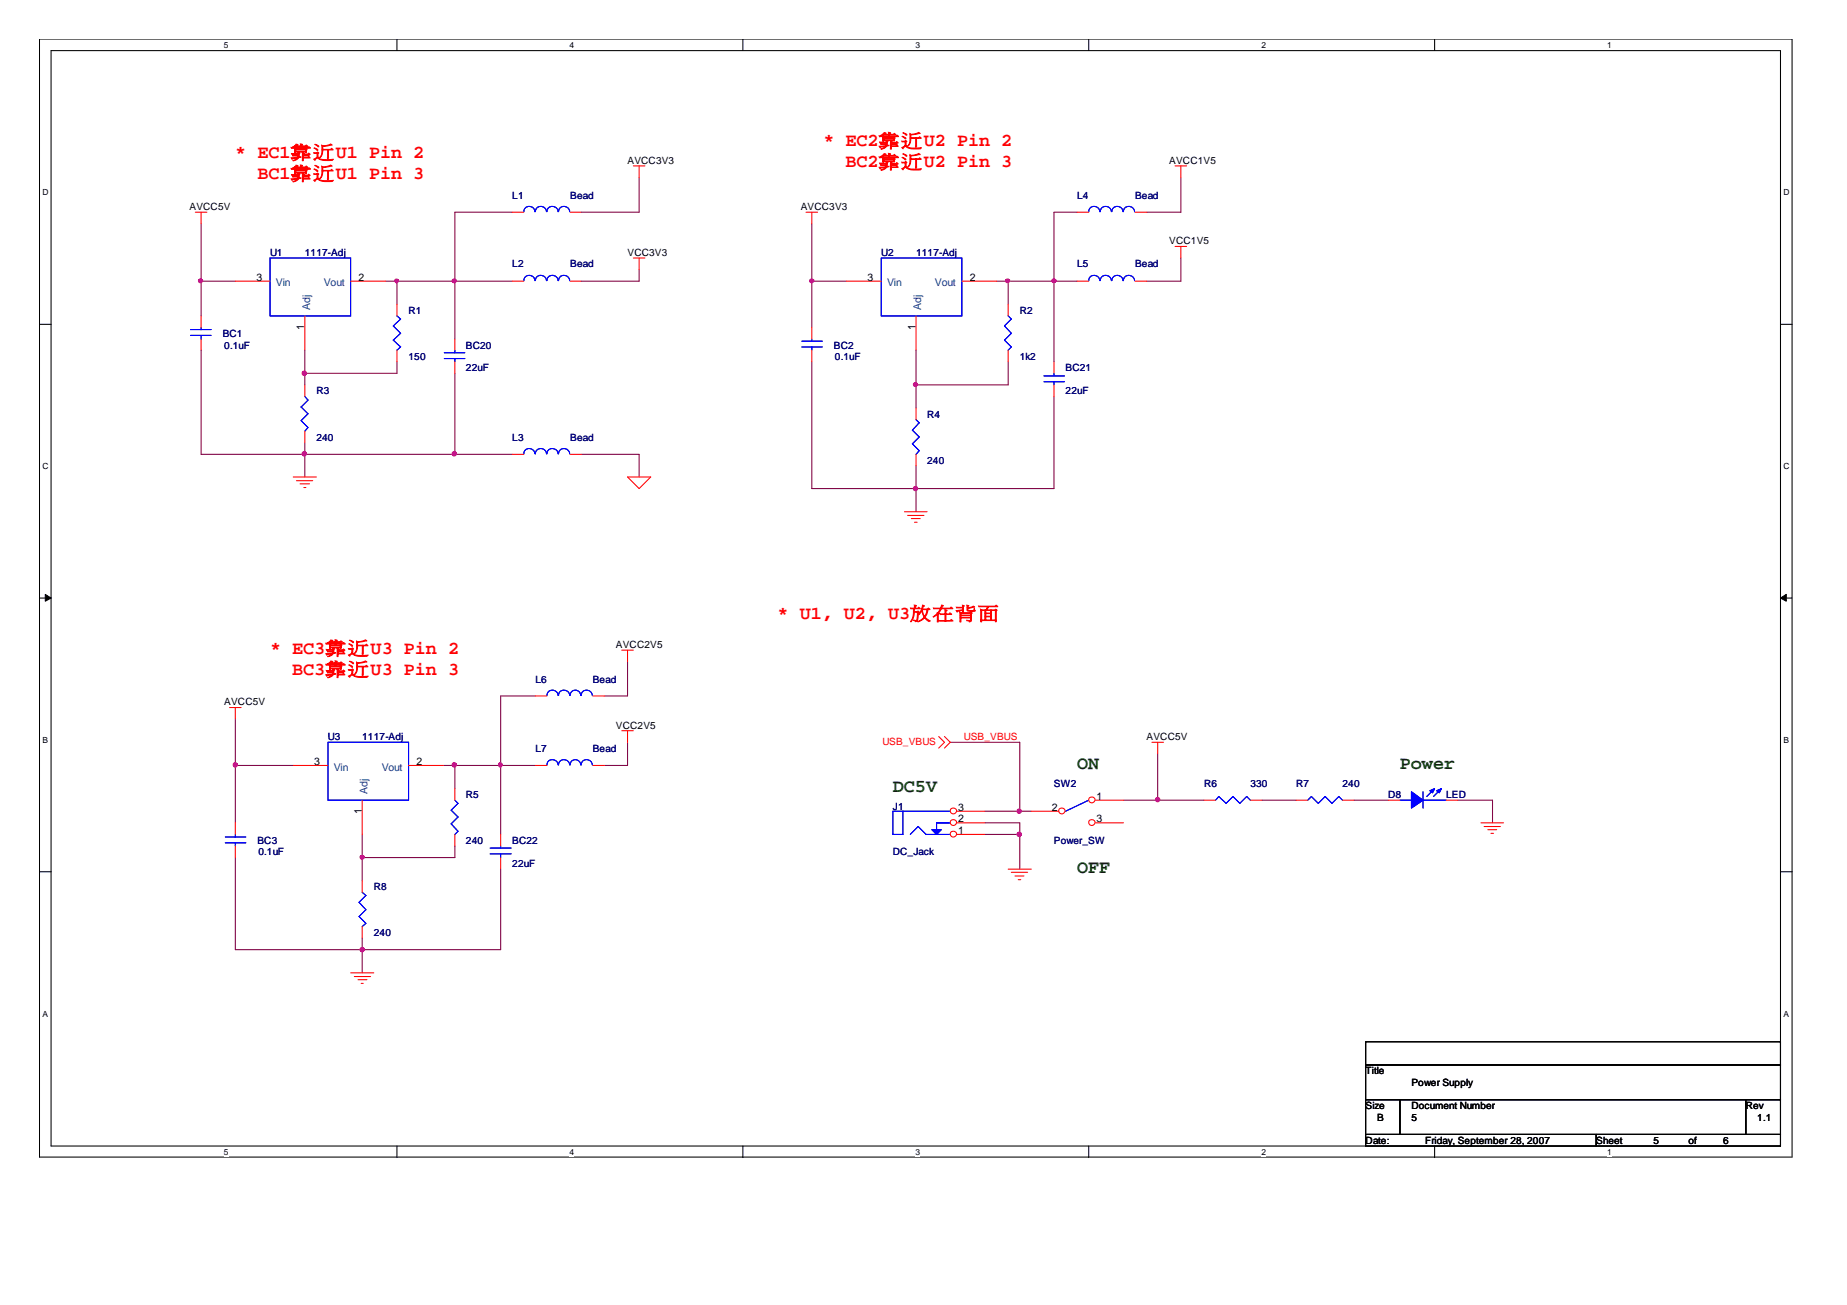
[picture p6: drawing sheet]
<svg xmlns="http://www.w3.org/2000/svg" width="297mm" height="210mm" viewBox="0 0 297 210" stroke-linecap="round" stroke-linejoin="round" font-family="sans-serif">
<path d="M6.3 6.3h281.9v179.8h-281.9zM8.2 8.1h278.1v176.2h-278.1z" fill="none" stroke="#000" stroke-width=".17"/>
<g fill="#fff">
<path d="M36 6.4h.7v1.6h-.7z"/>
<path d="M36 184.5h.7v1.5h-.7z"/>
</g>
<path d="M63.8 6.3v1.8M63.8 184.3v1.9" fill="none" stroke="#000" stroke-width=".17"/>
<g fill="#fff">
<path d="M91.6 6.4h.8v1.6h-.8z"/>
<path d="M91.6 184.5h.8v1.5h-.8z"/>
</g>
<path d="M119.5 6.3v1.8M119.5 184.3v1.9" fill="none" stroke="#000" stroke-width=".17"/>
<g fill="#fff">
<path d="M147.2 6.4h.8v1.6h-.8z"/>
<path d="M147.2 184.5h.8v1.5h-.8z"/>
</g>
<path d="M175.1 6.3v1.8M175.1 184.3v1.9" fill="none" stroke="#000" stroke-width=".17"/>
<g fill="#fff">
<path d="M202.9 6.4h.7v1.6h-.7z"/>
<path d="M202.9 184.5h.7v1.5h-.7z"/>
</g>
<path d="M230.7 6.3v1.8M230.7 184.3v1.9" fill="none" stroke="#000" stroke-width=".17"/>
<g fill="#fff">
<path d="M258.5 6.4h.7v1.6h-.7z"/>
<path d="M258.5 184.5h.7v1.5h-.7z"/>
<path d="M6.9 30.2h1v1.5h-1z"/>
<path d="M286.9 30.2h1v1.5h-1z"/>
<path d="M6.9 74.2h1v1.5h-1z"/>
<path d="M286.9 74.2h1v1.5h-1z"/>
</g>
<path d="M6.3 52.2h1.9M286.3 52.2h1.9" fill="none" stroke="#000" stroke-width=".17"/>
<g fill="#fff">
<path d="M6.9 118.2h.9v1.5h-.9z"/>
<path d="M286.9 118.2h.9v1.5h-.9z"/>
</g>
<path d="M6.3 96.2h1.9M286.3 96.2h1.9" fill="none" stroke="#000" stroke-width=".17"/>
<g fill="#000" stroke="#000" stroke-width=".16">
<path d="M7.3 95.6l.9 .6-.9 .5z" fill-rule="evenodd"/>
<path d="M286.3 96.2l1-.6v1.1z" fill-rule="evenodd"/>
</g>
<g fill="#fff">
<path d="M6.9 162.2h.9v1.6h-.9z"/>
<path d="M286.9 162.2h.9v1.6h-.9z"/>
</g>
<path d="M6.3 140.2h1.9M286.3 140.2h1.9M219.6 167.6h66.7v3.7h-66.7zM219.6 171.3h66.7v5.6h-66.7zM219.6 176.9h5.5v5.6h-5.5zM225.1 176.9h55.7v5.6h-55.7zM280.8 176.9h5.5v5.6h-5.5zM219.6 182.5h37.1v1.8h-37.1zM256.7 182.5h29.6v1.8h-29.6z" fill="none" stroke="#000" stroke-width=".17"/>
<g fill="none" stroke="#800040" stroke-width=".17">
<path d="M32.3 36v14.8M82.4 34.1h-9.2v20.4M102.8 28.5v5.6h-9.3M130.6 36v16.7M173.2 34.1h-3.7v24.1M189.9 28.5v5.6h-5.5M32.3 56.3v16.8h50.1M32.3 45.2h5.5M49 56.3v5.6M62 45.2h20.4M63.8 45.2v3.8M63.8 58.2v1.8h-14.8"/>
<path d="M102.8 43.4v1.8h-9.3M130.6 45.2h5.5M130.6 58.2v20.4h38.9v-14.8M147.3 56.3v9.3M160.3 45.2h12.9M162.1 45.2v3.8M162.1 58.2v3.7h-14.8M189.9 41.5v3.7h-5.5M49 71.2v5.5M73.2 60v13.1M93.5 73.1h9.3v3.6M147.3 74.9v7.4"/>
<path d="M37.8 115.7v16.6M86.1 111.9h-5.6v22.3M100.9 119.4v3.7h-3.7M100.9 106.4v5.5h-3.7M152.8 119.4h11.2v11.1M37.8 137.9v14.9h42.7v-13M37.8 123.1h9.4M58.3 134.2v7.5M71.3 123.1h14.8M73.2 123.1v3.7M73.2 136.1v1.8h-14.9M158.4 134.2h5.6"/>
<path d="M158.4 132.3h5.6v7.5M158.4 130.5h7.5M180.7 128.7h12.9M186.2 121.3v7.4M202.9 128.7h5.5M217.8 128.7h5.5M234.4 128.7h5.6v3.6M58.3 150.9v5.6"/>
</g>
<g fill="#f0f" stroke="#f0f" stroke-width=".17">
<circle cx="73.1" cy="123" r=".35"/>
<circle cx="58.3" cy="137.9" r=".33"/>
<circle cx="48.9" cy="60" r=".35"/>
<circle cx="63.8" cy="45.2" r=".31"/>
<circle cx="48.9" cy="73" r=".35"/>
<circle cx="163.9" cy="134.2" r=".35"/>
<circle cx="130.6" cy="45.2" r=".33"/>
<circle cx="147.2" cy="61.9" r=".33"/>
<circle cx="169.5" cy="45.2" r=".33"/>
<circle cx="32.3" cy="45.2" r=".33"/>
<circle cx="37.8" cy="123" r=".35"/>
<circle cx="73.1" cy="73" r=".35"/>
<circle cx="73.1" cy="45.2" r=".33"/>
<circle cx="80.4" cy="123" r=".33"/>
<circle cx="162.1" cy="45.2" r=".33"/>
<circle cx="58.2" cy="152.7" r=".35"/>
<circle cx="147.2" cy="78.6" r=".35"/>
<circle cx="186.2" cy="128.6" r=".35"/>
<circle cx="163.9" cy="130.5" r=".35"/>
</g>
<g fill="none" stroke="#f00" stroke-width=".17">
<path d="M31.4 34.1h1.9M32.3 34.1v1.9M101.9 26.7h1.8M102.8 26.7v1.8M129.6 34.1h1.9M130.6 34.1v1.9M189 39.6h1.8M189 26.7h1.8M189.9 26.7v1.8M189.9 39.6v1.9M101.9 41.5h1.8M102.8 41.5v1.9"/>
<path d="M47.2 76.7h3.7M47.7 77.3h2.6M48.3 77.8h1.5M48.9 78.4h.3M100.9 76.7h3.7l-1.8 1.9zM145.5 82.3h3.6M146 82.9h2.6M146.6 83.4h1.4M147.1 84h.4M36.9 113.8h1.9M37.8 113.8v1.9M100 117.5h1.9"/>
<path d="M100 104.6h1.9M100.9 104.6v1.8M100.9 117.5v1.9M151 118.5l.9 .9-.9 .9M151.9 118.5l.9 .9-.9 .9M185.3 119.4h1.8M186.2 119.4v1.9M37.8 132.3v1.9M37.8 136.1v1.8M162.1 139.8h3.8M238.2 132.3h3.6M238.7 132.9h2.6"/>
<path d="M239.3 133.4h1.4M239.8 134h.4M56.4 156.5h3.7M57 157.1h2.6M57.6 157.6h1.4M58.1 158.2h.3M162.6 140.3h2.7M163.2 140.9h1.5M163.7 141.5h.5"/>
</g>
<path d="M36.2 135.6h3.3M36.2 134.6h3.3M37.8 134.2v.4M37.8 135.6v.5M175.1 128.7l-3.7 1.8" fill="none" stroke="#00f" stroke-width=".17"/>
<circle cx="170.8" cy="130.4" r=".5" fill="#fff" stroke="#f00" stroke-width=".17"/>
<path d="M165.9 130.5h4.4" fill="none" stroke="#f00" stroke-width=".17"/>
<circle cx="175.6" cy="128.7" r=".5" fill="#fff" stroke="#f00" stroke-width=".17"/>
<path d="M176.2 128.7h4.5" fill="none" stroke="#f00" stroke-width=".17"/>
<circle cx="175.6" cy="132.3" r=".5" fill="#fff" stroke="#f00" stroke-width=".17"/>
<g fill="none" stroke="#f00" stroke-width=".17">
<path d="M173.2 34.1h1.9M182.5 34.1h1.9M32.3 50.8v1.9M32.3 54.5v1.8M37.8 45.2h5.6M49 50.8v5.5M56.4 45.2h5.6M73.2 54.5v1.8M73.2 58.2v1.8M136.1 45.2h5.6M147.3 50.8v5.5M154.7 45.2h5.6"/>
<path d="M162.1 49v1.8M162.1 56.3v1.9M173.2 45.2h1.9M182.5 45.2h1.9M82.4 73.1h1.8M91.7 73.1h1.8M147.3 65.6v1.9M147.3 73.1v1.8M86.1 111.9h1.9M95.3 111.9h1.9M47.2 123.1h5.5M58.3 128.7v5.5"/>
<path d="M65.7 123.1h5.6M73.2 126.8v1.9M73.2 134.2v1.9M80.5 134.2v1.9M80.5 137.9v1.9M86.1 123.1h1.9M95.3 123.1h1.9M176.2 132.3h4.5M193.6 128.7h1.9M201.1 128.7h1.8M208.4 128.7h1.9M215.9 128.7h1.9"/>
<path d="M223.3 128.7h1.8M232.6 128.7h1.8"/>
</g>
<g fill="none" stroke="#00f" stroke-width=".17">
<path d="M175.1 34.1a.89 .89 0 0 1 .9-.9 .89 .89 0 0 1 .9 .9M177 34.1a.89 .89 0 0 1 .8-.9 .89 .89 0 0 1 .9 .9M178.8 34.1a.89 .89 0 0 1 .9-.9 .89 .89 0 0 1 .9 .9M180.7 34.1a.89 .89 0 0 1 .9-.9 .89 .89 0 0 1 .9 .9M30.6 53.9h3.4M30.6 53h3.4M32.3 52.7v.3M32.3 53.9v.6M43.4 41.5h13v9.3h-13zM71.5 57.7h3.3M71.5 56.7h3.3M73.2 56.3v.4"/>
<path d="M73.2 57.7v.5M141.7 41.5h13v9.3h-13zM162.1 50.8l.5 .5-1.1 1.1 1.1 1.2-1.1 1.1 1.1 1.1-.5 .5M175.1 45.1a.89 .89 0 0 1 .9-.8 .89 .89 0 0 1 .9 .8M177 45.1a.89 .89 0 0 1 .8-.8 .89 .89 0 0 1 .9 .8M178.8 45.1a.89 .89 0 0 1 .9-.8 .89 .89 0 0 1 .9 .8M180.7 45.1a.89 .89 0 0 1 .9-.8 .89 .89 0 0 1 .9 .8M84.2 73a.89 .89 0 0 1 .9-.9 .89 .89 0 0 1 .9 .9M86.1 73a.89 .89 0 0 1 .9-.9 .89 .89 0 0 1 .9 .9M88 73a.89 .89 0 0 1 .9-.9 .89 .89 0 0 1 .8 .9M89.8 73a.89 .89 0 0 1 .9-.9 .89 .89 0 0 1 .9 .9M147.3 67.5l.5 .5-1.1 1.2 1.1 1.1-1.1 1.1 1.1 1.1-.5 .6"/>
<path d="M52.7 119.4h13v9.3h-13zM88 111.9a.89 .89 0 0 1 .9-.9 .89 .89 0 0 1 .8 .9M89.8 111.9a.89 .89 0 0 1 .9-.9 .89 .89 0 0 1 .9 .9M91.7 111.9a.85 .85 0 0 1 .8-.9 .85 .85 0 0 1 .9 .9M93.5 111.9a.89 .89 0 0 1 .9-.9 .89 .89 0 0 1 .8 .9M73.2 128.7l.5 .5-1.1 1.1 1.1 1.1-1.1 1.1 1.1 1.2-.5 .5M78.8 137.3h3.4M78.8 136.4h3.4M80.5 136.1v.3M80.5 137.3v.6M88 123a.89 .89 0 0 1 .9-.8 .89 .89 0 0 1 .8 .8M89.8 123a.89 .89 0 0 1 .9-.8 .89 .89 0 0 1 .9 .8"/>
<path d="M91.7 123a.85 .85 0 0 1 .8-.8 .85 .85 0 0 1 .9 .8M93.5 123a.89 .89 0 0 1 .9-.8 .89 .89 0 0 1 .8 .8M145.2 130.5v3.7h-1.6v-3.7h9.2M146.4 134.2l1.3-1.3 1.2 1.3h3.9M152.8 132.3h-2.2v1.1M195.5 128.7l.5-.6 1.2 1.1 1.1-1.1 1.1 1.1 1.1-1.1 .6 .6M210.3 128.7l.6-.6 1.1 1.1 1.1-1.1 1.1 1.1 1.1-1.1 .6 .6M225.1 128.7h1.9M228.9 127.4v2.6M228.9 128.7h3.7M230.5 127l-1.1 1.1M231.6 127l-1.1 1.1"/>
</g>
<g fill="#00f" stroke="#00f" stroke-width=".17">
<path d="M227 127.4l1.9 1.3-1.9 1.3z" fill-rule="evenodd"/>
<path d="M231.1 127.2l.7-.4-.3 .7z" fill-rule="evenodd"/>
<path d="M230 127.2l.7-.4-.3 .7z" fill-rule="evenodd"/>
<path d="M227 127.4l1.9 1.3-1.9 1.3z" fill-rule="evenodd"/>
<path d="M231.1 127.2l.7-.4-.3 .7z" fill-rule="evenodd"/>
<path d="M230 127.2l.7-.4-.3 .7z" fill-rule="evenodd"/>
<path d="M149.9 133.4h1.5l-.8 .8z" fill-rule="evenodd"/>
<path d="M149.9 133.4h1.5l-.8 .8z" fill-rule="evenodd"/>
</g>
<circle cx="153.3" cy="134.2" r=".5" fill="#fff" stroke="#f00" stroke-width=".17"/>
<path d="M153.9 134.2h4.5" fill="none" stroke="#f00" stroke-width=".17"/>
<circle cx="153.3" cy="132.3" r=".5" fill="#fff" stroke="#f00" stroke-width=".17"/>
<path d="M153.9 132.3h4.5" fill="none" stroke="#f00" stroke-width=".17"/>
<circle cx="153.3" cy="130.4" r=".5" fill="#fff" stroke="#f00" stroke-width=".17"/>
<g fill="none" stroke="#f00" stroke-width=".17">
<path d="M82.4 34.1h1.8M91.7 34.1h1.8M63.8 49v1.8M63.8 56.3v1.9M82.4 45.2h1.8M91.7 45.2h1.8M130.6 52.7v1.8M130.6 56.3v1.9M169.5 58.2v1.8M49 61.9v1.9M49 69.4v1.8M169.5 61.9v1.9"/>
<path d="M153.9 130.5h4.5M58.3 141.7v1.8M58.3 149v1.9"/>
</g>
<g fill="none" stroke="#00f" stroke-width=".17">
<path d="M84.2 34.1a.89 .89 0 0 1 .9-.9 .89 .89 0 0 1 .9 .9M86.1 34.1a.89 .89 0 0 1 .9-.9 .89 .89 0 0 1 .9 .9M88 34.1a.89 .89 0 0 1 .9-.9 .89 .89 0 0 1 .8 .9M89.8 34.1a.89 .89 0 0 1 .9-.9 .89 .89 0 0 1 .9 .9M63.8 50.8l.6 .5-1.2 1.1 1.2 1.2-1.2 1.1 1.2 1.1-.6 .5M84.2 45.1a.89 .89 0 0 1 .9-.8 .89 .89 0 0 1 .9 .8M86.1 45.1a.89 .89 0 0 1 .9-.8 .89 .89 0 0 1 .9 .8M88 45.1a.89 .89 0 0 1 .9-.8 .89 .89 0 0 1 .8 .8M89.8 45.1a.89 .89 0 0 1 .9-.8 .89 .89 0 0 1 .9 .8M128.9 55.8h3.3M128.9 54.9h3.3M130.6 54.5v.4"/>
<path d="M130.6 55.8v.5M49 63.8l.5 .6-1.1 1.1 1.1 1.1-1.1 1.1 1.1 1.1-.5 .6M167.9 61.4h3.3M167.9 60.5h3.3M169.5 60v.5M169.5 61.4v.5M58.3 143.5l.5 .5-1.1 1.1 1.1 1.2-1.1 1.1 1.1 1.1-.5 .5"/>
</g>
<g fill="#f0f" stroke="#f0f" stroke-width=".17">
<circle cx="73.1" cy="123" r=".35"/>
<circle cx="58.3" cy="137.9" r=".33"/>
<circle cx="48.9" cy="60" r=".35"/>
<circle cx="63.8" cy="45.2" r=".31"/>
<circle cx="48.9" cy="73" r=".35"/>
<circle cx="163.9" cy="134.2" r=".35"/>
<circle cx="130.6" cy="45.2" r=".33"/>
<circle cx="147.2" cy="61.9" r=".33"/>
<circle cx="169.5" cy="45.2" r=".33"/>
<circle cx="32.3" cy="45.2" r=".33"/>
<circle cx="37.8" cy="123" r=".35"/>
<circle cx="73.1" cy="73" r=".35"/>
<circle cx="73.1" cy="45.2" r=".33"/>
<circle cx="80.4" cy="123" r=".33"/>
<circle cx="162.1" cy="45.2" r=".33"/>
<circle cx="58.2" cy="152.7" r=".35"/>
<circle cx="147.2" cy="78.6" r=".35"/>
<circle cx="186.2" cy="128.6" r=".35"/>
<circle cx="163.9" cy="130.5" r=".35"/>
</g>
<g font-size="3" fill="#f00">
<text x="132.4" y="23.6">* EC2靠</text>
<text x="144.9" y="23.6">近</text>
<text x="148.6" y="23.6">U2 Pin 2</text>
<text x="37.8" y="25.4">* EC1靠</text>
<text x="41.4" y="28.8">BC1靠</text>
<text x="50.4" y="25.4">近</text>
<text x="50.4" y="28.8">近</text>
<text x="54" y="25.4">U1 Pin 2</text>
<text x="54" y="28.8">U1 Pin 3</text>
<text x="136" y="26.9">BC2靠</text>
<text x="144.9" y="26.9">近</text>
<text x="148.6" y="26.9">U2 Pin 3</text>
<text x="125.1" y="99.6">* U1, U2, U3放</text>
<text x="150" y="99.6">在</text>
<text x="153.7" y="99.6">背</text>
<text x="157.3" y="99.6">面</text>
<text x="43.4" y="105.2">* EC3靠</text>
<text x="56" y="105.2">近</text>
<text x="59.6" y="105.2">U3 Pin 2</text>
<text x="47" y="108.6">BC3靠</text>
<text x="56" y="108.6">近</text>
<text x="59.6" y="108.6">U3 Pin 3</text>
</g>
<g font-size="3" fill="#004000">
<text x="173.2" y="123.7">ON</text>
<text x="225.1" y="123.7">Power</text>
<text x="143.6" y="127.4">DC5V</text>
<text x="173.2" y="140.4">OFF</text>
</g>
<g font-size="1.7">
<text x="41.2" y="45.1">3</text>
<text x="57.7" y="45.1">2</text>
<text x="139.5" y="45.1">3</text>
<text x="156" y="45.1">2</text>
<text x="48.9" y="53" transform="rotate(-90 48.9 53)">1</text>
<text x="147.2" y="53" transform="rotate(-90 147.2 53)">1</text>
<text x="50.5" y="123">3</text>
<text x="67" y="123">2</text>
<text x="58.2" y="130.9" transform="rotate(-90 58.2 130.9)">1</text>
<text x="154.1" y="130.4">3</text>
<text x="169.2" y="130.4">2</text>
<text x="176.4" y="128.6">1</text>
<text x="154.1" y="134.1">1</text>
<text x="154.1" y="132.3">2</text>
<text x="176.4" y="132.3">3</text>
</g>
<g font-size="1.7" fill="#004080">
<text x="44.4" y="46.1">Vin</text>
<text x="52.1" y="46.1">Vout</text>
<text x="142.7" y="46.1">Vin</text>
<text x="150.4" y="46.1">Vout</text>
<text x="49.9" y="49.9" transform="rotate(-90 49.9 49.9)">Adj</text>
<text x="148.2" y="49.9" transform="rotate(-90 148.2 49.9)">Adj</text>
<text x="53.7" y="124">Vin</text>
<text x="61.4" y="124">Vout</text>
<text x="59.1" y="127.8" transform="rotate(-90 59.1 127.8)">Adj</text>
</g>
<g font-size="1.6">
<text x="100.9" y="26.3">AVCC3V3</text>
<text x="188" y="26.3">AVCC1V5</text>
<text x="30.5" y="33.8">AVCC5V</text>
<text x="128.8" y="33.8">AVCC3V3</text>
<text x="100.9" y="41.2">VCC3V3</text>
<text x="188" y="39.3">VCC1V5</text>
<text x="99.1" y="104.2">AVCC2V5</text>
<text x="36.1" y="113.5">AVCC5V</text>
<text x="99.1" y="117.2">VCC2V5</text>
<text x="184.4" y="119.1">AVCC5V</text>
<text x="219.6" y="172.8">Title</text>
<text x="219.6" y="178.4">Size</text>
<text x="227" y="178.4">Document Number</text>
<text x="227" y="174.7">Power Supply</text>
<text x="280.8" y="178.4">Rev</text>
<text x="219.6" y="184">Date:</text>
<text x="221.5" y="180.3">B</text>
<text x="227" y="180.3">5</text>
<text x="229.2" y="184">Friday, September 28, 2007</text>
<text x="256.7" y="184">Sheet</text>
<text x="265.9" y="184">5</text>
<text x="271.5" y="184">of</text>
<text x="277.1" y="184">6</text>
<text x="282.6" y="180.3">1.1</text>
</g>
<g font-size="1.6" fill="#000080">
<text x="82.4" y="31.9">L1</text>
<text x="91.7" y="31.9">Bead</text>
<text x="173.2" y="31.9">L4</text>
<text x="182.5" y="31.9">Bead</text>
<text x="43.4" y="41.2">U1</text>
<text x="49" y="41.2">1117-Adj</text>
<text x="141.7" y="41.2">U2</text>
<text x="147.3" y="41.2">1117-Adj</text>
<text x="82.4" y="43">L2</text>
<text x="91.7" y="43">Bead</text>
<text x="173.2" y="43">L5</text>
<text x="182.5" y="43">Bead</text>
<text x="65.7" y="50.5">R1</text>
<text x="164" y="50.5">R2</text>
<text x="35.8" y="54.2">BC1</text>
<text x="36.1" y="56.1">0.1uF</text>
<text x="65.7" y="57.8">150</text>
<text x="74.9" y="56.1">BC20</text>
<text x="74.9" y="59.7">22uF</text>
<text x="134.1" y="56.1">BC2</text>
<text x="134.3" y="57.8">0.1uF</text>
<text x="164" y="57.8">1k2</text>
<text x="171.4" y="59.7">BC21</text>
<text x="50.9" y="63.4">R3</text>
<text x="171.4" y="63.4">22uF</text>
<text x="50.9" y="70.9">240</text>
<text x="82.4" y="70.9">L3</text>
<text x="91.7" y="70.9">Bead</text>
<text x="149.1" y="67.2">R4</text>
<text x="149.1" y="74.6">240</text>
<text x="86.1" y="109.8">L6</text>
<text x="95.3" y="109.8">Bead</text>
<text x="52.7" y="119.1">U3</text>
<text x="58.3" y="119.1">1117-Adj</text>
<text x="86.1" y="120.9">L7</text>
<text x="95.3" y="120.9">Bead</text>
<text x="74.9" y="128.4">R5</text>
<text x="143.6" y="130.2">J1</text>
<text x="169.5" y="126.5">SW2</text>
<text x="193.6" y="126.5">R6</text>
<text x="201.1" y="126.5">330</text>
<text x="208.4" y="126.5">R7</text>
<text x="215.9" y="126.5">240</text>
<text x="223.3" y="128.4">D8</text>
<text x="232.6" y="128.4">LED</text>
<text x="41.4" y="135.7">BC3</text>
<text x="41.6" y="137.6">0.1uF</text>
<text x="74.9" y="135.7">240</text>
<text x="82.4" y="135.7">BC22</text>
<text x="143.6" y="137.6">DC_Jack</text>
<text x="169.5" y="135.7">Power_SW</text>
<text x="60.1" y="143.2">R8</text>
<text x="82.4" y="139.5">22uF</text>
<text x="60.1" y="150.6">240</text>
</g>
<g font-size="1.6" fill="#f00">
<text x="141.9" y="119.8">USB_VBUS</text>
<text x="155" y="119.1">USB_VBUS</text>
</g>
<g font-size="1.4">
<text x="36" y="7.7">5</text>
<text x="91.6" y="7.7">4</text>
<text x="147.2" y="7.7">3</text>
<text x="202.9" y="7.7">2</text>
<text x="258.5" y="7.7">1</text>
<text x="6.9" y="31.4">D</text>
<text x="286.9" y="31.4">D</text>
<text x="6.9" y="75.5">C</text>
<text x="286.9" y="75.5">C</text>
<text x="6.9" y="119.5">B</text>
<text x="286.9" y="119.5">B</text>
<text x="6.9" y="163.5">A</text>
<text x="286.9" y="163.5">A</text>
<text x="36" y="185.8">5</text>
<text x="91.6" y="185.8">4</text>
<text x="147.2" y="185.8">3</text>
<text x="202.9" y="185.8">2</text>
<text x="258.5" y="185.8">1</text>
</g>
</svg>
